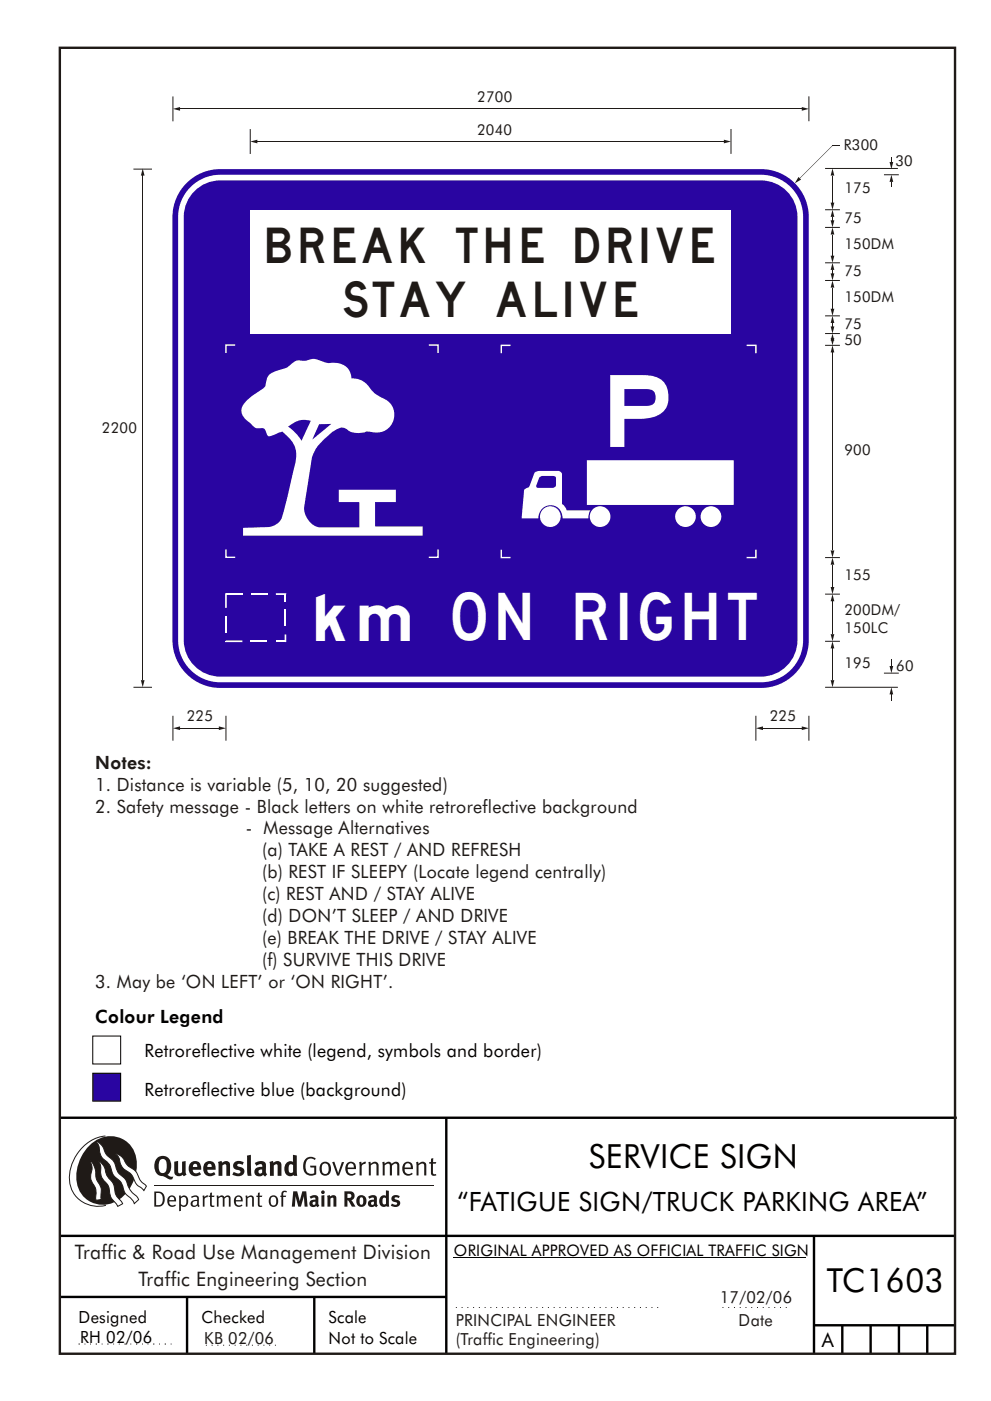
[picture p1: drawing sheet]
<svg xmlns="http://www.w3.org/2000/svg" width="210mm" height="297mm" viewBox="0 0 210 297" stroke-linecap="round" stroke-linejoin="round" font-family="sans-serif">
<g fill="#1f1a17">
<path d="M64.9 245.6a1.61 1.61 0 0 1 2.1 .1l-.2 .2a1.17 1.17 0 0 0-1.4-.1 1.17 1.17 0 0 0-.6 1.2 1.42 1.42 0 0 0 1.2 1.9l.7-.2v-1.2h-.8l-.1-.4h1.3v1.9a1.82 1.82 0 0 1-2.2-.1 1.82 1.82 0 0 1-.6-2.1l.2-.7z" fill-rule="evenodd"/>
<path d="M68.2 246.6a1.77 1.77 0 0 0 .4 2.6 1.39 1.39 0 0 0 1.4-.5 1.39 1.39 0 0 0 .2-1.5 1.19 1.19 0 0 0-2-.6zM68.5 246.8a.83 .83 0 0 1 1 .1 .83 .83 0 0 1 .2 1 .75 .75 0 0 1-.6 1 .75 .75 0 0 1-.8-.8v-.9z" fill-rule="evenodd"/>
<path d="M70.5 246.4l.4-.1 .8 2.4 .8-2.3h.5l-1.1 2.8h-.4z" fill-rule="evenodd"/>
<path d="M73.6 246.7a1.74 1.74 0 0 0 .5 2.5h.9l.5-.3-.2-.3a.89 .89 0 0 1-1.1 .2 .89 .89 0 0 1-.4-.9h1.7a1.15 1.15 0 0 0-.4-1.4 1.15 1.15 0 0 0-1.5 .2zM74 246.9a.67 .67 0 0 1 .8-.1 .67 .67 0 0 1 .3 .7h-1.3z" fill-rule="evenodd"/>
<path d="M76.2 246.4l.4-.1 .1 .5 .5-.4 .5-.1-.2 .5a.61 .61 0 0 0-.8 .6v1.8h-.4z" fill-rule="evenodd"/>
<path d="M78.1 246.4l.5-.1 .1 .5a.89 .89 0 0 1 .9-.5 .89 .89 0 0 1 .7 .8v2.1h-.4v-2.1l-.1-.3-.3-.1-.8 .4v2.1h-.4z" fill-rule="evenodd"/>
<path d="M81.1 246.4l.4-.1 .1 .4a.83 .83 0 0 1 .8-.4 .83 .83 0 0 1 .7 .5 .86 .86 0 0 1 .9-.5 .86 .86 0 0 1 .7 .8v2.1h-.4l-.1-2.3a.5 .5 0 0 0-.8 0l-.2 .2v2.1h-.5v-2.2l-.4-.3-.7 .4v2.1h-.4z" fill-rule="evenodd"/>
<path d="M85.7 246.7a1.74 1.74 0 0 0 .5 2.5h.9l.5-.3-.2-.3a.89 .89 0 0 1-1.1 .2 .89 .89 0 0 1-.4-.9h1.7a1.15 1.15 0 0 0-.5-1.4 1.15 1.15 0 0 0-1.4 .2zM86 246.9a.67 .67 0 0 1 .9-.1 .67 .67 0 0 1 .3 .7h-1.3z" fill-rule="evenodd"/>
<path d="M88.3 246.4l.4-.1 .1 .5a.89 .89 0 0 1 .9-.5 .89 .89 0 0 1 .7 .8v2.1h-.4v-2.1l-.1-.3-.3-.1-.8 .4v2.1h-.4z" fill-rule="evenodd"/>
<path d="M91.5 245.7l.4-.2v.9h.7l-.2 .3h-.5v2.1l.1 .1h.5l.1 .3a.71 .71 0 0 1-1.2-.5v-2h-.3v-.3h.3z" fill-rule="evenodd"/>
<path d="M37 246.3l.8-.2v2a.46 .46 0 0 0 .2 .7 .46 .46 0 0 0 .6-.3v-2.2l.8-.1v2.3l.2 .6-.6 .3-.2-.3a1.03 1.03 0 0 1-1.2 .2 1.03 1.03 0 0 1-.6-1z" fill-rule="evenodd"/>
<path d="M40.4 246.6a1.64 1.64 0 0 0 0 2.3 1.64 1.64 0 0 0 2.3 .1l-.4-.5a.78 .78 0 0 1-.9 .3 .78 .78 0 0 1-.5-.8h1.8a1.37 1.37 0 0 0-.6-1.6 1.37 1.37 0 0 0-1.7 .2zM41 246.9a.48 .48 0 0 1 .7-.1 .48 .48 0 0 1 .2 .6h-1z" fill-rule="evenodd"/>
<path d="M43.5 246.6a1.65 1.65 0 0 0-.2 2 1.65 1.65 0 0 0 1.9 .7l.5-.3-.3-.5a.78 .78 0 0 1-.9 .3 .78 .78 0 0 1-.5-.8h1.8a1.37 1.37 0 0 0-.6-1.6 1.37 1.37 0 0 0-1.7 .2zM44.1 246.9a.48 .48 0 0 1 .6-.1 .48 .48 0 0 1 .2 .6h-.9z" fill-rule="evenodd"/>
<path d="M46.3 246.4l.7-.3 .1 .4a.95 .95 0 0 1 1-.3 .95 .95 0 0 1 .7 .9v2.2h-.8v-2.3l-.3-.2-.5 .3v2.2h-.8z" fill-rule="evenodd"/>
<path d="M49.7 246.5a1.73 1.73 0 0 1 2-.1l-.2 .6-.6-.2a.42 .42 0 0 0-.6 .3l.2 .2a1.23 1.23 0 0 1 1.4 1 1.47 1.47 0 0 1-2.3 .9l-.3-.1 .3-.6 .7 .3a.47 .47 0 0 0 .7-.3 .87 .87 0 0 0-1-.6l-.4-.2-.1-.4z" fill-rule="evenodd"/>
<path d="M54.1 246.6l.3 .6 .3-.2a.62 .62 0 0 1 .9 0v.4a1.21 1.21 0 0 0-1.3 .3 1.21 1.21 0 0 0-.2 1.4 1.19 1.19 0 0 0 1.7 0l.5 .3 .4-.4-.3-.4v-1.3a.96 .96 0 0 0-1.3-1.1zM55 248.1l.6-.1v.6a.43 .43 0 0 1-.6 .1 .43 .43 0 0 1 0-.6z" fill-rule="evenodd"/>
<path d="M57.2 246.4l.7-.3 .1 .4a.95 .95 0 0 1 1-.3 .95 .95 0 0 1 .7 .9v2.2h-.8v-2.3l-.3-.2-.5 .3v2.2h-.8z" fill-rule="evenodd"/>
<path d="M62.2 244.8v1.6a1.29 1.29 0 0 0-1.4 .1 1.29 1.29 0 0 0-.5 1.3 1.24 1.24 0 0 0 .5 1.4 1.24 1.24 0 0 0 1.5-.1l.1 .2h.7l-.1-4.3zM61.5 246.9h.4l.3 .1v1.5l-.3 .2a.48 .48 0 0 1-.6-.5 1.52 1.52 0 0 1 .2-1.3z" fill-rule="evenodd"/>
<path d="M52.4 245l.8-.2 .2 4.5h-.8l-.1-.2z" fill-rule="evenodd"/>
</g>
<path d="M22.4 240.9a9 9 0 0 0-7.4 10.8 6.2 6.2 0 0 0 7.5 3.9M32.7 251.4h59.4" fill="none" stroke="#1f1a17" stroke-width=".21"/>
<path d="M19.1 242.7a5.7 5.7 0 0 1 6.5-1.4 5.7 5.7 0 0 1 3.4 5.7 8.6 8.6 0 0 1-6.2 8.4 5.7 5.7 0 0 1-6.5-7.1 9.9 9.9 0 0 1 2.8-5.6z" fill-rule="evenodd" fill="#1f1a17"/>
<path d="M24.4 244.6a3.1 3.1 0 0 1 2.3 2.1l.8 .8a3.2 3.2 0 0 1 2 2.3l.4 .7 1.2 1-.6 .9-.2-.3a3.5 3.5 0 0 1-1.9-2 3.8 3.8 0 0 0-2.1-2.2 3.5 3.5 0 0 1-1-2.3zM20.4 242a3.4 3.4 0 0 1 1.9 2.4l.7 .9a3.3 3.3 0 0 1 1.7 2.5 4.4 4.4 0 0 0 1.7 2l.3 .3a6.1 6.1 0 0 0 2.5 3.7l.2 .5-.9 .9a6.1 6.1 0 0 0-1.9-2.2l-.4-.7a3.6 3.6 0 0 0-1.9-2.8l-.6-1.1a3.6 3.6 0 0 0-1.9-2.8 3.7 3.7 0 0 1-.8-2.4zM21 246.2a3.4 3.4 0 0 1 1.5 2.7l.6 .9a3.8 3.8 0 0 1 1.4 3.1l.3 .8 1.2 1.5-1 .6-.5-.8a3.2 3.2 0 0 1-1.3-2.8 4.3 4.3 0 0 0-1.4-2.2 4.7 4.7 0 0 1-.5-2.9zM19.2 246.1a5.1 5.1 0 0 1 1.2 3.7l.3 .7a3.1 3.1 0 0 1 .7 3l.1 .8-1.1 .2-.1-.8a3.5 3.5 0 0 0-.9-3.2 3.6 3.6 0 0 1 .1-2.6z" fill-rule="evenodd" fill="#fff" stroke="#1f1a17" stroke-width=".21"/>
<g fill="#1f1a17">
<path d="M33.4 245.5a2.51 2.51 0 0 0 .4 3.7l.8 .2a2.78 2.78 0 0 0 2 .6l.2-.5h-.6l-.7-.4a2.56 2.56 0 0 0 0-3.8 1.83 1.83 0 0 0-2.1 .2zM34 245.9a.87 .87 0 0 1 1 0 .87 .87 0 0 1 .4 .9v.4a1.17 1.17 0 0 1-.9 1.5h-.3a2.38 2.38 0 0 1-.2-2.8z" fill-rule="evenodd"/>
<path d="M33.1 252.9v2.6a1.12 1.12 0 0 0 1.2-.3 1.12 1.12 0 0 0 .2-1.1l-.1-.6-.3-.4zM32.7 252.6h1.1a1.67 1.67 0 0 1 1.2 1.7 1.67 1.67 0 0 1-1.3 1.5h-1zM36.1 253.9l-.2 .6h1.1a.55 .55 0 0 0-.3-.7 .55 .55 0 0 0-.6 .1zM35.8 253.8a.95 .95 0 0 1 1.2-.2 .95 .95 0 0 1 .4 1.1h-1.5a.72 .72 0 0 0 .4 .8 .72 .72 0 0 0 .9-.1l.1 .2a1.15 1.15 0 0 1-1.5 0 1.15 1.15 0 0 1-.2-1.5zM38.4 254.1v1.2a.7 .7 0 0 0 .9 .1 .7 .7 0 0 0 .2-.9 .61 .61 0 0 0-.4-.7 .61 .61 0 0 0-.7 .3zM38 253.5l.3-.1 .1 .4a.95 .95 0 0 1 1.2-.1 .95 .95 0 0 1 .3 1.1 .92 .92 0 0 1-.5 1 .92 .92 0 0 1-1-.2v1.1l-.4 .1zM40.9 254.9a.5 .5 0 0 0 .2 .7 .5 .5 0 0 0 .7-.3v-.7zM40.5 253.8a1 1 0 0 1 1.7 .2v1.4l.2 .3-.2 .2-.3-.3a.78 .78 0 0 1-1.4-.1 .78 .78 0 0 1 .8-1.1h.5a.58 .58 0 0 0-.3-.7 .58 .58 0 0 0-.7 .3zM43 253.5l.3-.1 .1 .4 .3-.3h.5l-.2 .3a.52 .52 0 0 0-.6 .6v1.4h-.4zM44.6 252.9l.4-.1-.1 .7h.6l-.1 .3h-.5v1.5a.35 .35 0 0 0 .6 .3v.2a.57 .57 0 0 1-.6 .1 .57 .57 0 0 1-.3-.5v-1.6h-.3v-.3h.3zM45.9 253.5l.4-.1 .1 .4 .2-.2a.64 .64 0 0 1 1 .2 .7 .7 0 0 1 .8-.4 .7 .7 0 0 1 .5 .7v1.7h-.4v-1.7l-.2-.3-.7 .3v1.7h-.3v-1.6a.38 .38 0 0 0-.3-.5 .38 .38 0 0 0-.5 .3l-.1 .1v1.7h-.4zM50.2 253.9l-.2 .6h1.1a.55 .55 0 0 0-.2-.7 .55 .55 0 0 0-.7 .1zM49.9 253.8a.95 .95 0 0 1 1.2-.2 .95 .95 0 0 1 .4 1.1h-1.5a.72 .72 0 0 0 .4 .8 .72 .72 0 0 0 .9-.1l.1 .2a1.15 1.15 0 0 1-1.5 0 1.15 1.15 0 0 1-.2-1.5zM52.1 253.5l.3-.1 .1 .4a.72 .72 0 0 1 .8-.4 .72 .72 0 0 1 .6 .7v1.7h-.4v-1.5a.45 .45 0 0 0-.3-.6 .45 .45 0 0 0-.5 .3l-.2 .1v1.7h-.3zM54.7 252.9l.4-.1v.7h.6l-.1 .3h-.5v1.5a.35 .35 0 0 0 .5 .3v.2a.57 .57 0 0 1-.6 .1 .57 .57 0 0 1-.3-.5v-1.6h-.3v-.3h.3zM57.6 253.9l-.2 .7a.65 .65 0 0 0 .3 .9 .65 .65 0 0 0 .8-.3l.1-.1a.93 .93 0 0 0-.7-1.4zM57.3 253.8a1.12 1.12 0 0 1 1.4 0 1.12 1.12 0 0 1 .2 1.4 1.01 1.01 0 0 1-1.2 .7 1.01 1.01 0 0 1-.7-1.2zM59.9 252.6l.5-.2 .5 .2-.2 .2-.3-.1-.3 .2v.6h.6l-.1 .3h-.5v2h-.4v-2h-.2v-.3h.2zM62.2 252.6l-.3 3.2h.7l.1-2.2 .6 2.2h.5l.7-2.2 .1 2.2h.7l-.3-3.2h-.9l-.5 2.1-.5-2.1zM65.7 253.7l.3 .5a.51 .51 0 0 1 .5-.3 .51 .51 0 0 1 .4 .4v.1a.88 .88 0 0 0-1.1 .3 .88 .88 0 0 0 .2 1.1 .9 .9 0 0 0 1.1-.1l.3 .3 .4-.4-.3-.3v-1.1a.87 .87 0 0 0-.4-.8 .87 .87 0 0 0-1 .1zM66.4 254.9l.5-.1v.5l-.1 .1h-.3l-.2-.1zM68.2 253.5v2.3h.6v-2.4zM68.1 252.8a.4 .4 0 0 0 .8 0 .4 .4 0 0 0-.8 0zM69.4 253.5l.1 2.3h.6v-1.7a.33 .33 0 0 1 .4-.2 .33 .33 0 0 1 .2 .4v1.5h.7v-1.7a.75 .75 0 0 0-.6-.7 .75 .75 0 0 0-.8 .3v-.3zM73.1 252.6v3.2h.6v-1.3l.3 .2 .7 1.1h.7l-.9-1.4a.94 .94 0 0 0 .7-1 .94 .94 0 0 0-.9-.8zM73.7 253.1a.51 .51 0 0 1 .7 .1 .51 .51 0 0 1-.1 .8h-.6zM75.9 253.7a1.19 1.19 0 0 0-.1 1.8 1.19 1.19 0 0 0 1.7-.1 1.19 1.19 0 0 0 0-1.6 1.19 1.19 0 0 0-1.6-.1zM76.5 253.9h.2a.99 .99 0 0 1 0 1.5 1.06 1.06 0 0 1-.2-1.5zM78.1 253.7l.3 .5a.51 .51 0 0 1 .5-.3 .51 .51 0 0 1 .4 .4v.1a.88 .88 0 0 0-1.1 .3 .88 .88 0 0 0 .2 1.1 .9 .9 0 0 0 1.1-.1l.3 .3 .4-.4-.2-.3v-1.1a.87 .87 0 0 0-.5-.8 .87 .87 0 0 0-1 .1zM78.9 254.9l.4-.1v.5l-.1 .1h-.3l-.2-.1zM81.9 252.4v1.2a1.2 1.2 0 0 0-1.4 .5 1.2 1.2 0 0 0 .2 1.5l.5 .3 .8-.2v.1h.6l-.1-3.3zM81.4 254l.5 .1-.1 1.2a.46 .46 0 0 1-.5 0 .46 .46 0 0 1-.2-.6zM83.3 253.6a.79 .79 0 0 0-.2 1 .79 .79 0 0 0 1 .3 .33 .33 0 0 1 0 .5 .33 .33 0 0 1-.5 0l-.5-.2-.2 .4a1.15 1.15 0 0 0 1.2 .3 1.15 1.15 0 0 0 .8-1 1.49 1.49 0 0 0-1.2-.7 .4 .4 0 0 1 .3-.4 .4 .4 0 0 1 .4 .1l.2 .1 .2-.4a1.47 1.47 0 0 0-1.5 0z" fill-rule="evenodd"/>
</g>
<g fill="#000">
<path d="M94.4 236.9h.5v50.1h-.5z" fill-rule="evenodd"/>
<path d="M12.7 236.7h190.3v.5h-190.3z" fill-rule="evenodd"/>
<path d="M12.7 274.7h82v.5h-82z" fill-rule="evenodd"/>
<path d="M12.7 261.8h190v.5h-190z" fill-rule="evenodd"/>
<path d="M39.4 275h.5v12h-.5z" fill-rule="evenodd"/>
<path d="M66.4 275h.5v12h-.5z" fill-rule="evenodd"/>
<path d="M172.4 262h.6v25h-.6z" fill-rule="evenodd"/>
<path d="M178.5 281h.5v6h-.5z" fill-rule="evenodd"/>
<path d="M184.5 281h.5v6h-.5z" fill-rule="evenodd"/>
<path d="M190.5 281h.5v6h-.5z" fill-rule="evenodd"/>
<path d="M196.5 281h.5v6h-.5z" fill-rule="evenodd"/>
<path d="M172.7 280.7h30v.5h-30z" fill-rule="evenodd"/>
</g>
<g fill="none" stroke="#000" stroke-width=".21">
<path d="M16.7 285h.2M17.9 285h.2M19.1 285h.2M20.3 285h.3M21.6 285h.1M22.8 285h.2M24 285h.2M25.2 285h.2M26.4 285h.3M27.7 285h.1M28.9 285h.2M30.1 285h.2"/>
<path d="M31.3 285h.2M32.5 285h.2M33.8 285h.1M34.9 285h.3M36.2 285h.2"/>
</g>
<path d="M19.7 219.7h5.9v5.9h-5.9z" fill="#fff"/>
<path d="M19.7 219.7h5.9v5.9h-5.9z" fill="none" stroke="#000" stroke-width=".21"/>
<path d="M19.7 227.5h5.9v6h-5.9z" fill="#2905a1"/>
<path d="M19.7 227.5h5.9v6h-5.9zM96.3 266.6h74.7" fill="none" stroke="#000" stroke-width=".21"/>
<path d="M12.7 10.1h189.9v276.9h-189.9z" fill="none" stroke="#1f1a17" stroke-width=".51"/>
<path d="M96.7 277.2h43.1M153.3 277.2h14M43.7 285.2h15" fill="none" stroke="#1f1a17" stroke-width=".21" stroke-dasharray=".2 1" stroke-linecap="butt"/>
<path d="M86.6 78.3l1.3 .6-.1-1.4h.8l-.1 1.4 1.3-.6 .2 .8-1.3 .3 .9 1.1-.7 .5-.7-1.2-.7 1.2-.7-.5 .9-1.1-1.3-.3z" fill-rule="evenodd" fill="#fff"/>
<path d="M40.4 39.7a8.9 8.9 0 0 1 6.3-2.6h114.8a8.9 8.9 0 0 1 8.9 8.9v89.7a8.9 8.9 0 0 1-8.9 9h-114.8a8.9 8.9 0 0 1-8.9-9v-89.7a8.9 8.9 0 0 1 2.6-6.3zM41.7 40.2a7.7 7.7 0 0 1 5-1.9h114.8a7.7 7.7 0 0 1 7.7 7.7v89.7a7.7 7.7 0 0 1-7.7 7.8h-114.8a7.7 7.7 0 0 1-7.7-7.8v-89.7a7.7 7.7 0 0 1 2.7-5.8zM40 38.4a10.1 10.1 0 0 1 6.7-2.5h114.8a10.1 10.1 0 0 1 10.1 10.1v89.7a10.1 10.1 0 0 1-10.1 10.2h-114.8a10.1 10.1 0 0 1-10.1-10.2v-89.7a10.1 10.1 0 0 1 3.4-7.6z" fill-rule="evenodd" fill="#2905a1"/>
<path d="M36.7 23.1l1.5-.4v.8l-1.5-.4 1.5-.4z" fill-rule="evenodd" fill="#1f1a17"/>
<path d="M38.2 23.1h131.9" fill="none" stroke="#1f1a17" stroke-width=".21"/>
<g fill="#1f1a17">
<path d="M170.1 22.7l1.5 .4-1.5 .4v-.8l1.5 .4z" fill-rule="evenodd"/>
<path d="M53.1 30l1.5-.4v.8l-1.5-.4 1.5-.4z" fill-rule="evenodd"/>
</g>
<path d="M54.6 30h98.9" fill="none" stroke="#1f1a17" stroke-width=".21"/>
<path d="M153.6 29.6l1.5 .4-1.5 .4v-.8l1.5 .4z" fill-rule="evenodd" fill="#1f1a17"/>
<path d="M36.7 20.4v5.3M53.1 27.4v5.2" fill="none" stroke="#1f1a17" stroke-width=".21"/>
<path d="M53.1 44.5h102v26.2h-102z" fill="#fff"/>
<g fill="#fff">
<path d="M47.9 125.8h3.6v.3h-3.6z"/>
<path d="M53.2 125.8h3.6v.3h-3.6z"/>
<path d="M58.5 125.8h2.1l.1 .2-.1-.2h.1l-.1 .3h-2.1z"/>
<path d="M60.4 126h.3v1.5h-.3z"/>
<path d="M60.4 129.2h.3v3.6h-.3z"/>
<path d="M60.4 134.5h.3v1.5l-.1 .1 .1-.1v.1l-.3-.1z"/>
<path d="M58.5 135.8h2.1v.3h-2.1z"/>
<path d="M53.2 135.8h3.5v.3h-3.5z"/>
<path d="M47.8 136l.1-.2h3.5v.3h-3.5l-.1-.1 .1 .1h-.1z"/>
<path d="M47.8 135.9l.3 .1z"/>
<path d="M47.8 130.6h.3v3.6h-.3z"/>
<path d="M47.8 125.8l.3 .2v2.9h-.3v-2.9l.1-.2-.1 .2z"/>
</g>
<path d="M108.3 73.2h-1.9v1.7" fill="none" stroke="#fff" stroke-width=".3"/>
<path d="M129.5 79.5h6.9a4.9 4.9 0 0 1 5 2.4 4.6 4.6 0 0 1-1.8 6.2 9.1 9.1 0 0 1-4 .7h-3.1v6h-3zM132.5 82.5v3.6h4.5a1.73 1.73 0 0 0 2-2.4 1.57 1.57 0 0 0-2-1.2zM125.1 109.5a2.2 2.2 0 0 0 4.4 0 2.2 2.2 0 0 0-4.4 0zM114.6 109.5a2.2 2.2 0 0 0 4.4 0 2.2 2.2 0 0 0-4.4 0zM143.2 109.5a2.2 2.2 0 0 0 4.4 0 2.2 2.2 0 0 0-4.4 0zM148.6 109.5a2.2 2.2 0 0 0 4.4 0 2.2 2.2 0 0 0-4.4 0zM124.5 97.6v9.5h31.2v-9.5zM113.5 100.1l1-.3h3.9a.87 .87 0 0 1 .8 .7v6.3l.7 .6 .3 .8h5l-.3 .7-.1 1h-5.4a2.58 2.58 0 0 0-2.6-2.8 2.58 2.58 0 0 0-2.6 2.8h-3.5l.5-5.9 .1-.2 1-.6zM114.4 101.2l.8-.3h2.1a.56 .56 0 0 1 .7 .5v1.4a.67 .67 0 0 1-.8 .6h-3.3l-.1-.4z" fill-rule="evenodd" fill="#fff"/>
<path d="M158.4 73.2h2v1.7M106.4 116.5v1.7h1.9M160.4 116.5v1.7h-2" fill="none" stroke="#fff" stroke-width=".3"/>
<path d="M57 79.6l-.5 1.3a1.99 1.99 0 0 1-1.5 2l-.7 .5a6.8 6.8 0 0 0-3.1 3.4 3.4 3.4 0 0 0 1.9 2.9l.3 .3a1.9 1.9 0 0 0 2.1 .8 .98 .98 0 0 1 1 1l.3 .6 .3 .1 2.8-1a6.4 6.4 0 0 1 3 5.1l-.1 1-2.4 10.2a4.8 4.8 0 0 1-1.8 3.4l-1.1 .5h-.6l-5.3 .2v1.7h38.1v-2h-10.1v-5.2h4.4v-2.6h-12.1v2.6h4.3v5.4h-8.3a4.2 4.2 0 0 1-3.4-4.3l1.7-10.6a8.9 8.9 0 0 1 3.1-4.3l.6-.5a6.4 6.4 0 0 1 2.6-1.5 3.4 3.4 0 0 1 1.9 1 5.2 5.2 0 0 0 3.4-.1h.4a4 4 0 0 0 5.3-2.3 3.8 3.8 0 0 0-2.4-4.9l-1.5-.8-.7-.7a4.6 4.6 0 0 0-4.3-2.6 3.6 3.6 0 0 0-4.6-3.2l-1.5-.3a4 4 0 0 0-3.8-.2 2.86 2.86 0 0 0-3.2 .9l-.8 .6-1.5 .5a4.6 4.6 0 0 0-2.2 1.1zM61.1 90.4l1.8 1.6 1.1 1.5 1.9-4.3a4.9 4.9 0 0 0-4.8 1.2zM67.7 89.9h2.6l-4.1 3.3z" fill-rule="evenodd" fill="#fff"/>
<path d="M49.9 73.2h-2v1.6M91 73.2h1.9v1.6M47.9 116.5v1.7h2M92.9 116.5v1.7h-1.9" fill="none" stroke="#fff" stroke-width=".3"/>
<path d="M176.6 126l.4 1.5h-.8l.4-1.5 .4 1.5z" fill-rule="evenodd" fill="#1f1a17"/>
<path d="M176.6 127.5v6.9" fill="none" stroke="#1f1a17" stroke-width=".21"/>
<path d="M176.2 134.5h.8l-.4 1.5 .4-1.5-.4 1.5z" fill-rule="evenodd" fill="#1f1a17"/>
<path d="M155.1 27.3v5.3M171.6 20.4v5.3M175.1 126h3.1M175.1 136h3.1" fill="none" stroke="#1f1a17" stroke-width=".21"/>
<g fill="#1f1a17">
<path d="M169.4 37.5l.6 .6-1.4 .8z" fill-rule="evenodd"/>
<path d="M176.6 73.2l.4 1.5h-.8l.4-1.5 .4 1.5z" fill-rule="evenodd"/>
</g>
<g fill="#1f1a17">
<path d="M169.7 37.7l6.9-6.9z"/>
<path d="M176.6 30.8l1.5 .1z"/>
</g>
<path d="M176.6 74.8v41.9" fill="none" stroke="#1f1a17" stroke-width=".21"/>
<g fill="#1f1a17">
<path d="M176.2 116.7h.8l-.4 1.5 .4-1.5-.4 1.5z" fill-rule="evenodd"/>
<path d="M176.6 35.7l.4 1.5h-.8l.4-1.5 .4 1.5z" fill-rule="evenodd"/>
</g>
<path d="M176.6 37.3v5.6" fill="none" stroke="#1f1a17" stroke-width=".21"/>
<g fill="#1f1a17">
<path d="M176.2 43h.8l-.4 1.5 .4-1.5-.4 1.5z" fill-rule="evenodd"/>
<path d="M176.6 48.2l.4 1.5h-.8l.4-1.5 .4 1.5z" fill-rule="evenodd"/>
</g>
<path d="M176.6 49.8v4.4" fill="none" stroke="#1f1a17" stroke-width=".21"/>
<g fill="#1f1a17">
<path d="M176.2 54.2h.8l-.4 1.5 .4-1.5-.4 1.5z" fill-rule="evenodd"/>
<path d="M176.6 136l.4 1.5h-.8l.4-1.5 .4 1.5z" fill-rule="evenodd"/>
</g>
<path d="M176.6 137.5v6.7" fill="none" stroke="#1f1a17" stroke-width=".21"/>
<path d="M176.2 144.2h.8l-.4 1.5 .4-1.5-.4 1.5z" fill-rule="evenodd" fill="#1f1a17"/>
<path d="M175.1 35.7h15.4M187.5 37.1h3.2M175.1 48.2h3.1M175.1 44.5h3.1M175.1 73.2h3.1M175.1 118.2h3.1M175.1 145.7h15.4M187.5 142.7h3.2" fill="none" stroke="#1f1a17" stroke-width=".21"/>
<g fill="#1f1a17">
<path d="M189.1 33.3l.1 1z"/>
<path d="M189.1 38.6l.1 1z"/>
<path d="M189.1 147.3l.1 1.3z"/>
<path d="M189.1 139.8l.1 1.4z"/>
</g>
<g fill="#1f1a17">
<path d="M188.7 34.3h.8l-.4 1.6 .4-1.6-.4 1.6z" fill-rule="evenodd"/>
<path d="M189.1 37.1l.4 1.5h-.8z" fill-rule="evenodd"/>
<path d="M189.1 145.7l.4 1.5h-.8l.4-1.5 .4 1.5z" fill-rule="evenodd"/>
<path d="M188.7 141.2h.8l-.4 1.5z" fill-rule="evenodd"/>
</g>
<path d="M28.3 35.9h3.9M28.3 145.7h3.9" fill="none" stroke="#1f1a17" stroke-width=".21"/>
<path d="M30.3 35.7l.4 1.5h-.8l.4-1.5 .4 1.5z" fill-rule="evenodd" fill="#1f1a17"/>
<path d="M30.3 37.3v106.9" fill="none" stroke="#1f1a17" stroke-width=".21"/>
<g fill="#1f1a17">
<path d="M29.9 144.2h.8l-.4 1.5 .4-1.5-.4 1.5z" fill-rule="evenodd"/>
<path d="M176.6 44.5l.4 1.5h-.8l.4-1.5 .4 1.5z" fill-rule="evenodd"/>
<path d="M176.2 46.7h.8l-.4 1.5 .4-1.5-.4 1.5z" fill-rule="evenodd"/>
</g>
<path d="M176.6 46l.1 .7z" fill="#1f1a17"/>
<path d="M175.1 55.7h3.1M175.1 59.5h3.1" fill="none" stroke="#1f1a17" stroke-width=".21"/>
<path d="M176.6 59.5l.4 1.5h-.8l.4-1.5 .4 1.5z" fill-rule="evenodd" fill="#1f1a17"/>
<path d="M176.6 61v4.4" fill="none" stroke="#1f1a17" stroke-width=".21"/>
<path d="M176.2 65.5h.8l-.4 1.5 .4-1.5-.4 1.5z" fill-rule="evenodd" fill="#1f1a17"/>
<path d="M175.1 67h3.1" fill="none" stroke="#1f1a17" stroke-width=".21"/>
<path d="M36.7 154.4l1.5-.4v.8l-1.5-.4 1.5-.4z" fill-rule="evenodd" fill="#1f1a17"/>
<path d="M38.2 154.4h8.2" fill="none" stroke="#1f1a17" stroke-width=".21"/>
<path d="M46.4 154l1.5 .4-1.5 .4v-.8l1.5 .4z" fill-rule="evenodd" fill="#1f1a17"/>
<path d="M36.7 151.8v5.2M47.9 151.8v5.2" fill="none" stroke="#1f1a17" stroke-width=".21"/>
<path d="M160.4 154.4l1.5-.4v.8l-1.5-.4 1.5-.4z" fill-rule="evenodd" fill="#1f1a17"/>
<path d="M161.9 154.4h8.2" fill="none" stroke="#1f1a17" stroke-width=".21"/>
<path d="M170.1 154l1.5 .4-1.5 .4v-.8l1.5 .4z" fill-rule="evenodd" fill="#1f1a17"/>
<path d="M160.4 151.8v5.2M171.6 151.8v5.2" fill="none" stroke="#1f1a17" stroke-width=".21"/>
<g fill="#1f1a17">
<path d="M176.6 55.7l.4 1.5h-.8l.4-1.5 .4 1.5z" fill-rule="evenodd"/>
<path d="M176.2 58h.8l-.4 1.5 .4-1.5-.4 1.5z" fill-rule="evenodd"/>
<path d="M176.6 67l.4 1.5h-.8l.4-1.5 .4 1.5z" fill-rule="evenodd"/>
<path d="M176.2 69.2h.8l-.4 1.5 .4-1.5-.4 1.5z" fill-rule="evenodd"/>
</g>
<g fill="#1f1a17">
<path d="M176.6 57.3l.1 .6z"/>
<path d="M176.6 68.5l.1 .7z"/>
</g>
<path d="M175.1 70.7h3.1" fill="none" stroke="#1f1a17" stroke-width=".21"/>
<path d="M176.6 118.2l.4 1.5h-.8l.4-1.5 .4 1.5z" fill-rule="evenodd" fill="#1f1a17"/>
<path d="M176.6 119.8v4.6" fill="none" stroke="#1f1a17" stroke-width=".21"/>
<g fill="#1f1a17">
<path d="M176.2 124.5h.8l-.4 1.5 .4-1.5-.4 1.5z" fill-rule="evenodd"/>
<path d="M176.6 70.7l.4 1.5h-.8l.4-1.5 .4 1.5z" fill-rule="evenodd"/>
<path d="M176.2 71.7h.8l-.4 1.5 .4-1.5-.4 1.5z" fill-rule="evenodd"/>
</g>
<path d="M176.6 71.7l.1 .6z" fill="#1f1a17"/>
<text font-size="10" fill="#fff" x="96.1" y="135.7">ON RIGHT</text>
<g font-size="7.5" fill="#1f1a17">
<text x="56.7" y="55.7">BREAK THE DRIVE</text>
<text x="72.9" y="67.1">STAY ALIVE</text>
</g>
<text font-size="7.5" fill="#fff" x="67.1" y="136">km</text>
<text font-size="7.1" x="124.9" y="247.6">SERVICE SIGN</text>
<text font-size="7" x="175.4" y="274">TC1603</text>
<text font-size="5.6" x="97" y="256.8">“FATIGUE SIGN/TRUCK PARKING AREA”</text>
<g font-size="4.2" fill="#1f1a17">
<text x="15.9" y="267">Traffic &amp; Road Use Management Division</text>
<text x="29.4" y="272.6">Traffic Engineering Section</text>
</g>
<text font-size="4.2" x="174.4" y="285.6">A</text>
<g font-size="3.9" fill="#1f1a17">
<text x="20.2" y="163">Notes:</text>
<text x="20.2" y="167.6">1. Distance is variable (5, 10, 20 suggested)</text>
<text x="20.2" y="172.3">2. Safety message - Black letters on white retroreflective background</text>
<text x="52.2" y="176.9">- Message Alternatives</text>
<text x="55.6" y="181.6">(a) TAKE A REST / AND REFRESH</text>
<text x="55.6" y="186.2">(b) REST IF SLEEPY (Locate legend centrally)</text>
<text x="55.6" y="190.9">(c) REST AND / STAY ALIVE</text>
<text x="55.6" y="195.5">(d) DON’T SLEEP / AND DRIVE</text>
<text x="55.6" y="200.2">(e) BREAK THE DRIVE / STAY ALIVE</text>
<text x="20.2" y="209.5">3. May be ‘ON LEFT’ or ‘ON RIGHT’.</text>
<text x="55.6" y="204.8">(f) SURVIVE THIS DRIVE</text>
</g>
<g font-size="3.9">
<text x="20.2" y="216.9">Colour Legend</text>
<text x="30.7" y="224.1">Retroreflective white (legend, symbols and border)</text>
<text x="30.7" y="232.4">Retroreflective blue (background)</text>
</g>
<g font-size="3.6">
<text x="16.7" y="280.5">Designed</text>
<text x="42.7" y="280.5">Checked</text>
<text x="69.7" y="280.5">Scale</text>
<text x="17" y="284.8">RH 02/06</text>
<text x="69.7" y="285">Not to Scale</text>
</g>
<g font-size="3.5" fill="#1f1a17">
<text x="96.7" y="281.2">PRINCIPAL ENGINEER</text>
<text x="152.7" y="276.2">17/02/06</text>
<text x="156.7" y="281.2">Date</text>
<text x="43.3" y="284.9">KB 02/06</text>
<text x="96.7" y="285.1">(Traffic Engineering)</text>
</g>
<text font-size="3.4" x="96.3" y="266.3">ORIGINAL APPROVED AS OFFICIAL TRAFFIC SIGN</text>
<g font-size="3.2" fill="#1f1a17">
<text x="101.3" y="21.6">2700</text>
<text x="101.2" y="28.5">2040</text>
<text x="179" y="31.7">R300</text>
<text x="190" y="35.2">30</text>
<text x="179.2" y="41">175</text>
<text x="179.2" y="47.2">75</text>
<text x="179.2" y="52.9">150DM</text>
<text x="179.2" y="58.4">75</text>
<text x="179.2" y="64.1">150DM</text>
<text x="179.2" y="69.7">75</text>
<text x="179.2" y="73.2">50</text>
<text x="21.6" y="91.8">2200</text>
<text x="179.2" y="96.6">900</text>
<text x="179.2" y="123">155</text>
<text x="179.2" y="130.4">200DM/</text>
<text x="179.2" y="134.2">150LC</text>
<text x="179.2" y="141.7">195</text>
<text x="190.2" y="142.2">60</text>
<text x="39.6" y="152.9">225</text>
<text x="163.3" y="152.9">225</text>
</g>
</svg>
